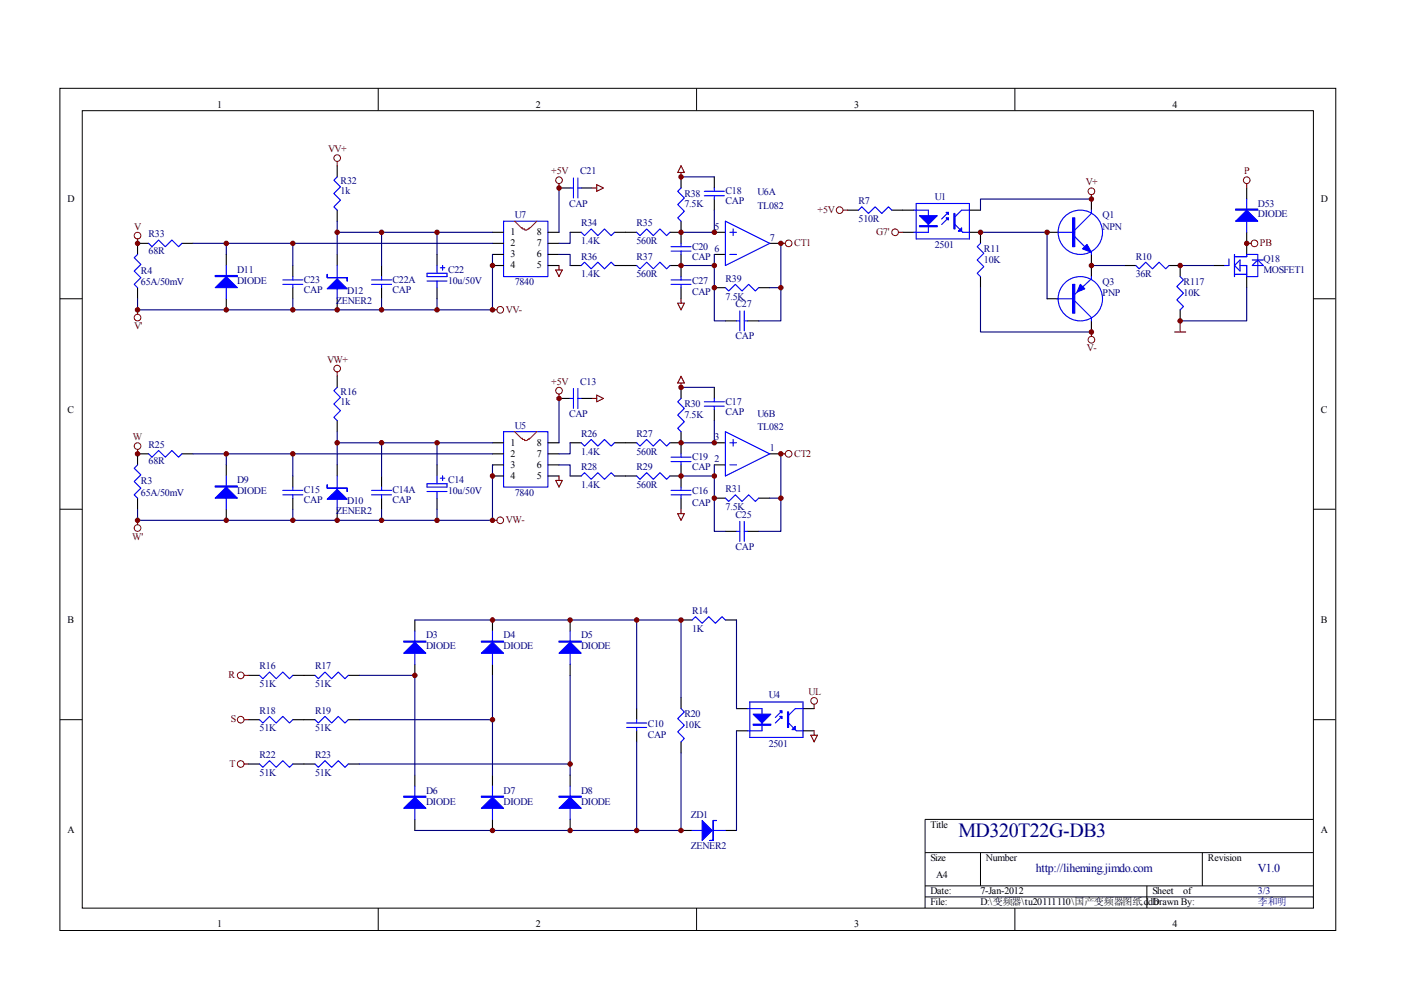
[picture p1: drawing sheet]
<svg xmlns="http://www.w3.org/2000/svg" width="297mm" height="210mm" viewBox="0 0 297 210" stroke-linecap="round" stroke-linejoin="round" font-family="sans-serif">
<g fill="none" stroke="#000" stroke-width=".21">
<path d="M12.7 18.7h270.5v178.6h-270.5zM80.2 18.7v4.7M147.7 18.7v4.7M215.2 18.7v4.7M17.4 23.5h261.1v169h-261.1zM12.7 63.3h4.7M278.4 63.3h4.7M12.7 108h4.7M278.4 108h4.7M12.7 152.6h4.7M278.4 152.6h4.7M278.4 173.7h-82.3v18.8"/>
<path d="M80.2 192.5v4.7M147.7 192.5v4.7M196.1 180.8h82.3M196.1 187.8h82.3M196.1 190.2h82.3M207.9 180.8v7M215.2 192.5v4.7M243.2 187.8v4.7M254.9 180.8v7"/>
</g>
<g fill="none" stroke="#00f" stroke-width=".23">
<path d="M71.5 37.5l-.7 .7 1.4 1.4-1.4 1.4 1.4 1.4-1.4 1.5 .7 .7M120.9 39.9h.7M121.6 37.7v4.3M122.5 39.9h.7M122.5 37.7v4.3M144.4 39.9l-.7 .7 1.4 1.4-1.4 1.4 1.4 1.4-1.4 1.4 .7 .7M151.4 39.9v.7M29.2 53.9l-.7 .8 1.4 1.4-1.4 1.4 1.4 1.4-1.4 1.4 .7 .7M31.5 51.6l.7 .7 1.4-1.4 1.4 1.4 1.4-1.4 1.5 1.4 .7-.7M48 56.3v7M60 59.3h4.2M62.1 58.6v.7"/>
<path d="M71.5 56.3v7M78.8 59.3h4.2M80.9 58.6v.7M90.5 57.9h4.3v.7h-4.3zM90.5 59.6h4.3M92.7 56.3v1.6M92.7 59.6v1.4M93.4 56.8h.9M93.8 56.3v.9M106.8 46.9h9.4v11.7h-9.4zM123.2 49.3l.7 .7 1.4-1.5 1.5 1.5 1.4-1.5 1.4 1.5 .7-.7M123.2 56.3l.7-.7 1.4 1.4 1.5-1.4 1.4 1.4 1.4-1.4 .7 .7"/>
<path d="M135 49.3l.7 .7 1.4-1.5 1.4 1.5 1.4-1.5 1.4 1.5 .7-.7M135 56.3l.7 .7 1.4-1.4 1.4 1.4 1.4-1.4 1.4 1.4 .7-.7M142.3 59.3h4.2M142.3 52.3h4.2M142.3 53.2h4.2M144.4 51.6v.7M144.4 53.2v.7M144.4 58.6v.7M149.3 40.6h4.3M149.3 41.5h4.3M151.4 41.5v.7M153.8 46.9l9.4 4.7-9.4 4.7z"/>
<path d="M154.7 53.9h1.5M154.7 49.3h1.5M155.4 48.5v1.5M182 44.6l.7-.7 1.4 1.4 1.4-1.4 1.5 1.4 1.4-1.4 .7 .7M193.8 44.6h3v4.7h-3M194.2 43.1h11.3v7.6h-11.3zM201.1 46.2l-1.4 1.4M201.1 45l-1.4 1.4M202.5 47.6l1.6 1.7h1.4M205.5 44.6h-1.6l-1.4 1.4M207.9 51.6l-.7 .7 1.4 1.4-1.4 1.4 1.4 1.4-1.4 1.4 .7 .7M224.3 49.3h3.6"/>
<path d="M227.9 50.2l2.1 2.1M231.4 44.6v.7l-3.5 3.5M231.4 58.6v.5l-3.5 3.3M231.4 53.5v.4M240.8 56.3l.7 .7 1.4-1.4 1.4 1.4 1.4-1.4 1.5 1.4 .7-.7M250.2 58.6l.7 .7-1.4 1.5 1.4 1.4-1.4 1.4 1.4 1.4-.7 .7M260.6 54.9v1.4h-1M261.7 54.4h2.6v-.5h2.4v4.7h-2.4v-2.3h-1.4M261.7 53.9v4.7M261.7 58.2h2.6M261.7 56.3l1.2-1.2v2.4zM264.3 42.2v7.1"/>
<path d="M265.5 56.3l1.2-1.2 1.2 1.2zM265.5 55.1h2.4M60 60.3h4.2M62.1 60.3v.7M78.8 60.3h4.2M80.9 60.3v.7M142.3 60.3h4.2M144.4 60.3v.7M153.8 61l.7 .7 1.4-1.4 1.4 1.4 1.4-1.4 1.4 1.4 .8-.7M156.2 68h.7M156.9 65.9v4.3M157.8 68h.7"/>
<path d="M157.8 65.9v4.3M224.1 63.3h3.3M227.9 63.8l3.5 3.5v.7M29.2 98.6l-.7 .7 1.4 1.4-1.4 1.4 1.4 1.4-1.4 1.4 .7 .7M31.5 96.2l.7 .7 1.4-1.4 1.4 1.4 1.4-1.4 1.5 1.4 .7-.7M71.5 82.1l-.7 .7 1.4 1.4-1.4 1.5 1.4 1.4-1.4 1.4 .7 .7M106.8 91.5h9.4v11.8h-9.4zM120.9 84.5h.7M121.6 82.4v4.2M122.5 82.4v4.2M122.5 84.5h.7M123.2 93.9l.7 .7 1.4-1.4 1.5 1.4 1.4-1.4 1.4 1.4 .7-.7"/>
<path d="M135 93.9l.7 .7 1.4-1.4 1.4 1.4 1.4-1.4 1.4 1.4 .7-.7M142.3 96.9h4.2M142.3 97.9h4.2M144.4 84.5l-.7 .7 1.4 1.4-1.4 1.4 1.4 1.4-1.4 1.4 .7 .7M144.4 96.2v.7M144.4 97.9v.7M149.3 85.2h4.3M149.3 86.1h4.3M151.4 84.5v.7M151.4 86.1v.7M153.8 91.5l9.4 4.7-9.4 4.7zM154.7 98.6h1.5"/>
<path d="M154.7 93.9h1.5M155.4 93.2v1.4M48 100.9v7.1M60 104h4.2M60 104.9h4.2M62.1 103.3v.7M62.1 104.9v.7M71.5 100.9v7.1M78.8 104h4.2M78.8 104.9h4.2M80.9 103.3v.7M80.9 104.9v.7"/>
<path d="M90.5 102.6h4.3v.7h-4.3zM90.5 104.2h4.3M92.7 100.9v1.7M92.7 104.2v1.4M93.4 101.4h.9M93.8 100.9v1M123.2 100.9l.7-.7 1.4 1.4 1.5-1.4 1.4 1.4 1.4-1.4 .7 .7M135 100.9l.7 .7 1.4-1.4 1.4 1.4 1.4-1.4 1.4 1.4 .7-.7M142.3 104h4.2M142.3 104.9h4.2M144.4 103.3v.7M144.4 104.9v.7"/>
<path d="M153.8 105.6l.7 .7 1.4-1.4 1.4 1.4 1.4-1.4 1.4 1.4 .8-.7M156.2 112.7h.7M156.9 110.6v4.2M157.8 110.6v4.2M157.8 112.7h.7M88 133.8v7.1M104.4 133.8v7.1M120.9 133.8v7.1M146.7 131.5l.7-.7 1.5 1.4 1.4-1.4 1.4 1.4 1.4-1.4 .7 .7M55 143.2l.7 .7 1.4-1.4 1.5 1.4 1.4-1.4 1.4 1.4 .7-.7M55 152.6l.7 .7 1.4-1.4 1.5 1.4 1.4-1.4 1.4 1.4 .7-.7M66.8 143.2l.7 .7 1.4-1.4 1.4 1.4 1.4-1.4 1.4 1.4 .7-.7"/>
<path d="M66.8 152.6l.7 .7 1.4-1.4 1.4 1.4 1.4-1.4 1.4 1.4 .7-.7M132.9 153.3h4.2M132.9 154.2h4.2M135 152.6v.7M135 154.2v.7M144.4 150.2l.7 .7-1.4 1.5 1.4 1.4-1.4 1.4 1.4 1.4-.7 .7M158.5 150.2h3.1v4.7h-3.1M159 148.8h11.3v7.6h-11.3zM165.8 151.9l-1.4 1.4M165.8 150.7l-1.4 1.4M167.2 153.3l1.6 1.6h1.5M170.3 150.2h-1.7l-1.4 1.5"/>
<path d="M55 162l.7 .7 1.4-1.4 1.5 1.4 1.4-1.4 1.4 1.4 .7-.7M66.8 162l.7 .7 1.4-1.4 1.4 1.4 1.4-1.4 1.4 1.4 .7-.7M88 166.7v7M104.4 166.7v7M120.9 166.7v7M146.7 176.1h7.1"/>
<circle cx="229.1" cy="49.3" r="4.7"/>
<circle cx="229.1" cy="63.3" r="4.7"/>
</g>
<g fill="none" stroke="#000" stroke-width=".23">
<path d="M71.5 35.2v2.3M118.5 39.9h2.4M123.2 39.9h2.4M144.4 37.5v2.4M151.4 37.5v2.4M264.3 39.9v2.3M31.5 51.6h-2.3v2.3M38.6 51.6h2.3M48 53.9v2.4M62.1 56.3v2.3M71.5 44.6v2.3M71.5 53.9v2.4"/>
<path d="M80.9 56.3v2.3M92.7 53.9v2.4M104.4 49.3h2.4M104.4 51.6h2.4M104.4 53.9h2.4M104.4 56.3h2.4M116.2 49.3h2.3M116.2 51.6h2.3M116.2 53.9h2.3M116.2 56.3h2.3M120.9 49.3h2.3M120.9 56.3h2.3"/>
<path d="M130.3 49.3h4.7M130.3 56.3h4.7M142 49.3h2.4M142 56.3h2.4M144.4 46.9v4.7M144.4 53.9v4.7M151.4 49.3h2.4M151.4 53.9h2.4M151.4 42.2v2.4M163.2 51.6h2.4M179.7 44.6h2.3M189.1 44.6h4.7"/>
<path d="M191.4 49.3h2.4M205.5 49.3h2.4v2.3M205.5 44.6h2.4M207.9 58.6v2.4M222 49.3h2.3M231.4 42.2v2.4M231.4 53.9v4.7M238.5 56.3h2.3M247.9 56.3h2.3v2.3M257.3 56.3h2.3M264.3 49.3v4.6M264.3 58.6v2.4"/>
<path d="M29.2 61v2.3M48 63.3v2.4M62.1 61v2.3M71.5 63.3v2.4M71.5 79.8v2.3M80.9 61v2.3M92.7 61v2.3M144.4 61v2.3M151.4 61h2.4M153.8 68h2.4M158.5 68h2.4M160.9 61h2.3"/>
<path d="M222 63.3h2.3M231.4 68v2.4M250.2 65.7v2.3M31.5 96.2h-2.3v2.4M38.6 96.2h2.3M48 98.6v2.3M71.5 89.2v2.3M71.5 98.6v2.3M92.7 98.6v2.3M104.4 93.9h2.4M104.4 96.2h2.4M104.4 98.6h2.4"/>
<path d="M116.2 93.9h2.3M116.2 96.2h2.3M116.2 98.6h2.3M118.5 84.5h2.4M120.9 93.9h2.3M123.2 84.5h2.4M130.3 93.9h4.7M142 93.9h2.4M144.4 82.1v2.4M144.4 91.5v4.7M144.4 98.6v4.7M151.4 82.1v2.4"/>
<path d="M151.4 86.8v2.4M151.4 93.9h2.4M151.4 98.6h2.4M163.2 96.2h2.4M29.2 105.6v2.4M48 108v2.3M62.1 100.9v2.4M62.1 105.6v2.4M71.5 108v2.3M80.9 100.9v2.4M80.9 105.6v2.4M92.7 105.6v2.4"/>
<path d="M104.4 100.9h2.4M116.2 100.9h2.3M120.9 100.9h2.3M130.3 100.9h4.7M142 100.9h2.4M144.4 105.6v2.4M151.4 105.6h2.4M153.8 112.7h2.4M158.5 112.7h2.4M160.9 105.6h2.3M88 131.5v2.3M104.4 131.5v2.3"/>
<path d="M120.9 131.5v2.3M144.4 131.5h2.3M153.8 131.5h2.4M52.7 143.2h2.3M52.7 152.6h2.3M62.1 143.2h4.7M62.1 152.6h4.7M73.8 143.2h2.4M73.8 152.6h2.4M88 140.9v2.3M104.4 140.9v2.3M120.9 140.9v2.3"/>
<path d="M135 150.2v2.4M135 154.9v2.4M144.4 147.9v2.3M144.4 157.3v2.3M156.2 150.2h2.3M156.2 154.9h2.3M170.3 150.2h2.3M170.3 154.9h2.3M52.7 162h2.3M62.1 162h4.7M73.8 162h2.4M88 164.3v2.4"/>
<path d="M88 173.7v2.4M104.4 164.3v2.4M104.4 173.7v2.4M120.9 164.3v2.4M120.9 173.7v2.4M144.4 176.1h2.3M153.8 176.1h2.4"/>
</g>
<path d="M109.1 46.9l1.4 1.4h.3v.2h.4v.3h.5l.5-.3v-.2h.2l1.4-1.4M109.1 91.5l1.4 1.4h.3v.3h.4v.2h.5l.5-.2v-.3h.2l1.4-1.4" fill="none" stroke="#f00" stroke-width=".23"/>
<g fill="#00f" stroke="#00f" stroke-width=".23">
<path d="M69.4 61.2l2.1-2.1 2.1 2.1z"/>
<path d="M69.4 105.9l2.1-2.2 2.1 2.2z"/>
<path d="M48 58.6l2.3 2.4h-4.7z"/>
<path d="M48 103.3l2.3 2.3h-4.7z"/>
<path d="M229.5 52.8l1-1 .9 1.7z"/>
<path d="M229 60.3l1 .9-1.7 .7z"/>
<path d="M195 45.7h3.7l-1.9 1.9z"/>
<path d="M200.6 45h.5v.5z"/>
<path d="M200.6 46.2h.5v.5z"/>
<path d="M203.9 48.3v.7h-.7z"/>
<path d="M262 46.9l2.3-2.3 2.4 2.3z"/>
<path d="M85.6 138.5l2.4-2.3 2.3 2.3z"/>
<path d="M102.1 138.5l2.3-2.3 2.4 2.3z"/>
<path d="M118.5 138.5l2.4-2.3 2.3 2.3z"/>
<path d="M85.6 171.4l2.4-2.4 2.3 2.4z"/>
<path d="M102.1 171.4l2.3-2.4 2.4 2.4z"/>
<path d="M118.5 171.4l2.4-2.4 2.3 2.4z"/>
<path d="M159.7 151.4h3.7l-1.8 1.9z"/>
<path d="M165.3 150.7h.5v.5z"/>
<path d="M165.3 151.9h.5v.5z"/>
<path d="M168.6 154v.7h-.7z"/>
<path d="M148.9 174l2.1 2.1-2.1 2.1z"/>
<path d="M69.4 58.2v.7h4.2v.7v-.7h-4.2z" fill-rule="evenodd"/>
<path d="M69.4 102.8v.7h4.2v.7v-.7h-4.2z" fill-rule="evenodd"/>
<path d="M45.6 58.4h4.7v.2h-4.7z" fill-rule="evenodd"/>
<path d="M45.6 103h4.7v.3h-4.7z" fill-rule="evenodd"/>
<path d="M227.4 46.2h.5v6.1h-.5z" fill-rule="evenodd"/>
<path d="M227.4 60.3h.5v6.1h-.5z" fill-rule="evenodd"/>
<path d="M195 47.8h3.7v.3h-3.7z" fill-rule="evenodd"/>
<path d="M202.2 45.3h.3v3.2h-.3z" fill-rule="evenodd"/>
<path d="M262 44.3h4.7v.3h-4.7z" fill-rule="evenodd"/>
<path d="M85.6 135.9h4.7v.3h-4.7z" fill-rule="evenodd"/>
<path d="M102.1 135.9h4.7v.3h-4.7z" fill-rule="evenodd"/>
<path d="M118.5 135.9h4.7v.3h-4.7z" fill-rule="evenodd"/>
<path d="M85.6 168.8h4.7v.2h-4.7z" fill-rule="evenodd"/>
<path d="M102.1 168.8h4.7v.2h-4.7z" fill-rule="evenodd"/>
<path d="M118.5 168.8h4.7v.2h-4.7z" fill-rule="evenodd"/>
<path d="M159.7 153.5h3.7v.3h-3.7z" fill-rule="evenodd"/>
<path d="M167 150.9h.2v3.3h-.2z" fill-rule="evenodd"/>
<path d="M151.2 174v4.2h-.7h.7v-4.2h.7z" fill-rule="evenodd"/>
</g>
<g fill="none" stroke="#000080" stroke-width=".23">
<path d="M118.5 39.9v9.4M144.4 37.5h7M40.9 51.6h21.2M48 51.6v2.3M71.5 46.9v2.4h32.9M71.5 49.3v4.6M80.9 49.3v7M92.7 49.3v4.6M104.4 53.9v11.8h-75.2v-2.4M104.4 51.6h-42.3v4.7M118.5 53.9h2.4v2.4M120.9 49.3v2.3h-2.4"/>
<path d="M144.4 56.3h7M151.4 44.6v4.7h-7M151.4 53.9v14.1h2.4M165.6 51.6v9.4h-2.4M207.9 49.3h14.1v14M231.4 42.2h-23.5v2.4M231.4 56.3h7.1M250.2 56.3h7.1M62.1 63.3v2.4M80.9 63.3v2.4M92.7 63.3v2.4M165.6 61v7h-4.7"/>
<path d="M207.9 61v9.4h23.5M264.3 61v7h-14.1M40.9 96.2h21.2M48 96.2v2.4M71.5 91.5v2.4h32.9M71.5 93.9v4.7M80.9 93.9v7M92.7 93.9v4.7M104.4 98.6v11.7h-75.2v-2.3M104.4 96.2h-42.3v4.7M118.5 98.6h2.4v2.3M118.5 84.5v9.4"/>
<path d="M120.9 93.9v2.3h-2.4M144.4 82.1h7M151.4 89.2v4.7h-7M151.4 98.6v14.1h2.4M165.6 96.2v9.4h-2.4M62.1 108v2.3M80.9 108v2.3M92.7 108v2.3M144.4 100.9h7M165.6 105.6v7.1h-4.7M88 131.5h56.4v16.4M135 131.5v18.7"/>
<path d="M156.2 131.5v18.7M76.2 143.2h11.8v21.1M76.2 152.6h28.2M104.4 143.2v21.1M120.9 143.2v21.1M135 157.3v18.8M144.4 159.6v16.5h-56.4M156.2 154.9v21.2M76.2 162h44.7"/>
</g>
<g fill="none" stroke="#800000" stroke-width=".21">
<circle cx="71.5" cy="33.5" r=".7"/>
<circle cx="118.5" cy="38.2" r=".71"/>
<circle cx="264.3" cy="38.2" r=".71"/>
<circle cx="29.2" cy="50" r=".71"/>
<circle cx="167.2" cy="51.6" r=".71"/>
<circle cx="178" cy="44.6" r=".71"/>
<circle cx="189.8" cy="49.2" r=".71"/>
<circle cx="231.4" cy="40.6" r=".71"/>
<circle cx="266" cy="51.6" r=".71"/>
<circle cx="29.2" cy="67.3" r=".71"/>
<circle cx="71.5" cy="78.1" r=".7"/>
<circle cx="106.1" cy="65.7" r=".71"/>
<circle cx="231.4" cy="72" r=".71"/>
<circle cx="29.2" cy="94.6" r=".71"/>
<circle cx="118.5" cy="82.8" r=".71"/>
<circle cx="167.2" cy="96.2" r=".71"/>
<circle cx="29.2" cy="112" r=".71"/>
<circle cx="106.1" cy="110.3" r=".71"/>
<circle cx="51" cy="143.2" r=".71"/>
<circle cx="51" cy="152.6" r=".71"/>
<circle cx="172.6" cy="148.6" r=".71"/>
<circle cx="51" cy="162" r=".71"/>
</g>
<g fill="none" stroke="#800000" stroke-width=".23">
<path d="M71.5 34.2v1M118.5 38.9v1M125.6 39.9h.9M126.5 39.2l1.4 .7-1.4 .7zM144.4 36.6v.9M144.4 35.2l.7 1.4h-1.4zM264.3 38.9v1M29.2 50.7v.9M117.8 57.2h1.4l-.7 1.4zM118.5 56.3v.9M165.6 51.6h.9M178.7 44.6h1"/>
<path d="M190.5 49.3h.9M231.4 41.3v.9M264.3 51.6h1M29.2 65.7v.9M71.5 78.8v1M104.4 65.7h1M143.7 64.3h1.4l-.7 1.4zM144.4 63.3v1M144.4 79.8l.7 1.4h-1.4zM231.4 70.4v.9M249 70.4h2.4M250.2 68v2.4"/>
<path d="M29.2 95.3v.9M118.5 83.5v1M125.6 84.5h.9M126.5 83.8l1.4 .7-1.4 .7zM144.4 81.2v.9M165.6 96.2h.9M29.2 110.3v1M104.4 110.3h1M117.8 101.9h1.4l-.7 1.4zM118.5 100.9v1M143.7 108.9h1.4l-.7 1.4zM144.4 108v.9"/>
<path d="M51.7 143.2h1M51.7 152.6h1M171.9 155.9h1.4l-.7 1.4zM172.6 149.3v.9M172.6 154.9v1M51.7 162h1"/>
</g>
<g fill="#800000" stroke="#800000" stroke-width=".21">
<circle cx="71.5" cy="49.3" r=".47"/>
<circle cx="92.7" cy="49.3" r=".47"/>
<circle cx="80.9" cy="49.3" r=".47"/>
<circle cx="151.4" cy="49.3" r=".47"/>
<circle cx="165.6" cy="51.6" r=".47"/>
<circle cx="144.4" cy="49.2" r=".47"/>
<circle cx="144.4" cy="56.3" r=".47"/>
<circle cx="144.4" cy="37.5" r=".47"/>
<circle cx="151.4" cy="61" r=".47"/>
<circle cx="165.6" cy="61" r=".47"/>
<circle cx="151.4" cy="56.3" r=".47"/>
<circle cx="118.5" cy="39.9" r=".47"/>
<circle cx="71.5" cy="93.9" r=".47"/>
<circle cx="92.7" cy="93.9" r=".47"/>
<circle cx="80.9" cy="93.9" r=".47"/>
<circle cx="151.4" cy="93.9" r=".47"/>
<circle cx="165.6" cy="96.2" r=".47"/>
<circle cx="144.4" cy="93.9" r=".47"/>
<circle cx="144.4" cy="100.9" r=".47"/>
<circle cx="144.4" cy="82.1" r=".47"/>
<circle cx="151.4" cy="105.6" r=".47"/>
<circle cx="165.6" cy="105.6" r=".47"/>
<circle cx="151.4" cy="100.9" r=".47"/>
<circle cx="118.5" cy="84.5" r=".47"/>
<circle cx="104.4" cy="65.7" r=".47"/>
<circle cx="71.5" cy="65.7" r=".47"/>
<circle cx="62.1" cy="65.7" r=".47"/>
<circle cx="80.9" cy="65.7" r=".47"/>
<circle cx="48" cy="65.7" r=".47"/>
<circle cx="92.7" cy="65.7" r=".47"/>
<circle cx="104.4" cy="56.3" r=".47"/>
<circle cx="29.2" cy="51.6" r=".47"/>
<circle cx="29.2" cy="65.7" r=".47"/>
<circle cx="62.1" cy="51.6" r=".47"/>
<circle cx="48" cy="51.6" r=".47"/>
<circle cx="62.1" cy="96.2" r=".47"/>
<circle cx="48" cy="96.2" r=".47"/>
<circle cx="104.4" cy="110.3" r=".47"/>
<circle cx="104.4" cy="100.9" r=".47"/>
<circle cx="71.5" cy="110.3" r=".47"/>
<circle cx="62.1" cy="110.3" r=".47"/>
<circle cx="80.9" cy="110.3" r=".47"/>
<circle cx="48" cy="110.3" r=".47"/>
<circle cx="92.7" cy="110.3" r=".47"/>
<circle cx="29.2" cy="110.3" r=".47"/>
<circle cx="29.2" cy="96.2" r=".47"/>
<circle cx="222" cy="49.3" r=".47"/>
<circle cx="231.4" cy="42.2" r=".47"/>
<circle cx="231.4" cy="56.3" r=".47"/>
<circle cx="231.4" cy="70.4" r=".47"/>
<circle cx="207.9" cy="49.2" r=".47"/>
<circle cx="250.2" cy="56.3" r=".47"/>
<circle cx="250.2" cy="68" r=".47"/>
<circle cx="264.3" cy="51.6" r=".47"/>
<circle cx="104.4" cy="176.1" r=".47"/>
<circle cx="120.9" cy="176.1" r=".47"/>
<circle cx="144.4" cy="131.5" r=".47"/>
<circle cx="104.4" cy="131.5" r=".47"/>
<circle cx="120.9" cy="131.5" r=".47"/>
<circle cx="135" cy="176.1" r=".47"/>
<circle cx="144.4" cy="176.1" r=".47"/>
<circle cx="135" cy="131.5" r=".47"/>
<circle cx="88" cy="143.2" r=".47"/>
<circle cx="104.4" cy="152.6" r=".47"/>
<circle cx="120.9" cy="162" r=".47"/>
</g>
<text font-size="4.2" fill="#000080" x="203.2" y="177.4">MD320T22G-DB3</text>
<g font-size="2.5" fill="#000080">
<text x="219.6" y="184.8">http://liheming.jimdo.com</text>
<text x="266.7" y="184.8">V1.0</text>
</g>
<g font-size="2.1">
<text x="46.1" y="22.9">1</text>
<text x="113.6" y="22.9">2</text>
<text x="181.1" y="22.9">3</text>
<text x="248.6" y="22.9">4</text>
<text x="14.3" y="42.8">D</text>
<text x="280.1" y="42.8">D</text>
<text x="108.2" y="49.9">1</text>
<text x="108.2" y="52.2">2</text>
<text x="113.8" y="52.2">7</text>
<text x="113.8" y="49.9">8</text>
<text x="108.2" y="54.5">3</text>
<text x="108.2" y="56.9">4</text>
<text x="113.8" y="56.9">5</text>
<text x="113.8" y="54.5">6</text>
<text x="14.3" y="87.5">C</text>
<text x="280.1" y="87.5">C</text>
<text x="108.2" y="94.5">1</text>
<text x="113.8" y="94.5">8</text>
<text x="108.2" y="96.9">2</text>
<text x="108.2" y="99.2">3</text>
<text x="108.2" y="101.5">4</text>
<text x="113.8" y="101.5">5</text>
<text x="113.8" y="99.2">6</text>
<text x="113.8" y="96.9">7</text>
<text x="14.3" y="132.1">B</text>
<text x="280.1" y="132.1">B</text>
<text x="14.3" y="176.7">A</text>
<text x="197.3" y="175.5">Title</text>
<text x="280.1" y="176.7">A</text>
<text x="197.3" y="182.6">Size</text>
<text x="209" y="182.6">Number</text>
<text x="256.1" y="182.6">Revision</text>
<text x="197.3" y="189.6">Date:</text>
<text x="197.3" y="192">File:</text>
<text x="198.5" y="186.1">A4</text>
<text x="207.9" y="189.6">7-Jan-2012</text>
<text x="207.9" y="192">D:\变频器\tu20111110\国产变频器图纸.ddb</text>
<text x="244.3" y="189.6">Sheet</text>
<text x="244.3" y="192">Drawn By:</text>
<text x="250.9" y="189.6">of</text>
<text x="46.1" y="196.6">1</text>
<text x="113.6" y="196.6">2</text>
<text x="181.1" y="196.6">3</text>
<text x="248.6" y="196.6">4</text>
</g>
<g font-size="2.1" fill="#800000">
<text x="69.6" y="32.3">VV+</text>
<text x="116.8" y="36.9">+5V</text>
<text x="230.2" y="39.3">V+</text>
<text x="263.8" y="36.9">P</text>
<text x="173.3" y="45.1">+5V</text>
<text x="28.4" y="48.7">V</text>
<text x="168.4" y="52.2">CT1</text>
<text x="185.8" y="49.9">G7'</text>
<text x="267.1" y="52.2">PB</text>
<text x="28.4" y="69.8">V'</text>
<text x="107.3" y="66.3">VV-</text>
<text x="69.3" y="76.9">VW+</text>
<text x="230.5" y="74.5">V-</text>
<text x="116.8" y="81.5">+5V</text>
<text x="28.2" y="93.3">W</text>
<text x="168.4" y="96.9">CT2</text>
<text x="107.3" y="110.9">VW-</text>
<text x="28" y="114.5">W'</text>
<text x="48.4" y="143.8">R</text>
<text x="171.4" y="147.3">UL</text>
<text x="48.9" y="153.2">S</text>
<text x="48.7" y="162.6">T</text>
</g>
<g font-size="2.1" fill="#000080">
<text x="72.2" y="39">R32</text>
<text x="72.2" y="41.2">1k</text>
<text x="123" y="36.9">C21</text>
<text x="145.1" y="41.7">R38</text>
<text x="153.8" y="41.2">C18</text>
<text x="160.6" y="41.4">U6A</text>
<text x="109.1" y="46.3">U7</text>
<text x="120.6" y="43.8">CAP</text>
<text x="145.1" y="44">7.5K</text>
<text x="153.8" y="43.3">CAP</text>
<text x="160.6" y="44.2">TL082</text>
<text x="182" y="43.3">R7</text>
<text x="182" y="47">510R</text>
<text x="198.2" y="42.3">U1</text>
<text x="233.8" y="46.3">Q1</text>
<text x="266.7" y="43.8">D53</text>
<text x="266.7" y="46.1">DIODE</text>
<text x="31.5" y="50.3">R33</text>
<text x="31.5" y="53.9">68R</text>
<text x="123.2" y="48">R34</text>
<text x="123.2" y="51.7">1.4K</text>
<text x="135" y="48">R35</text>
<text x="135" y="51.7">560R</text>
<text x="146.7" y="52.9">C20</text>
<text x="151.5" y="48.7">5</text>
<text x="151.5" y="53.4">6</text>
<text x="163.2" y="51.1">7</text>
<text x="198.2" y="52.7">2501</text>
<text x="208.6" y="53.4">R11</text>
<text x="233.8" y="48.7">NPN</text>
<text x="29.9" y="58.1">R4</text>
<text x="50.3" y="57.8">D11</text>
<text x="64.4" y="60">C23</text>
<text x="83.2" y="60">C22A</text>
<text x="95" y="57.8">C22</text>
<text x="123.2" y="55">R36</text>
<text x="123.2" y="58.8">1.4K</text>
<text x="135" y="55">R37</text>
<text x="135" y="58.8">560R</text>
<text x="146.7" y="55">CAP</text>
<text x="153.8" y="59.7">R39</text>
<text x="208.6" y="55.7">10K</text>
<text x="240.8" y="55">R10</text>
<text x="240.8" y="58.8">36R</text>
<text x="267.9" y="55.5">Q18</text>
<text x="267.9" y="57.8">MOSFET1</text>
<text x="29.9" y="60.5">65A/50mV</text>
<text x="50.3" y="60.2">DIODE</text>
<text x="64.4" y="62.1">CAP</text>
<text x="71.3" y="64.4">ZENER2</text>
<text x="73.6" y="62.3">D12</text>
<text x="83.2" y="62.1">CAP</text>
<text x="95" y="60.2">10u/50V</text>
<text x="109.1" y="60.5">7840</text>
<text x="146.7" y="60.2">C27</text>
<text x="146.7" y="62.5">CAP</text>
<text x="153.8" y="63.5">7.5K</text>
<text x="156" y="65.1">C27</text>
<text x="233.8" y="60.5">Q3</text>
<text x="233.8" y="62.8">PNP</text>
<text x="251" y="60.5">R117</text>
<text x="251" y="62.8">10K</text>
<text x="156" y="71.9">CAP</text>
<text x="72.2" y="83.7">R16</text>
<text x="123" y="81.5">C13</text>
<text x="72.2" y="85.8">1k</text>
<text x="120.6" y="88.4">CAP</text>
<text x="145.1" y="86.3">R30</text>
<text x="145.1" y="88.6">7.5K</text>
<text x="153.8" y="85.8">C17</text>
<text x="153.8" y="87.9">CAP</text>
<text x="160.6" y="88.4">U6B</text>
<text x="31.5" y="94.9">R25</text>
<text x="109.1" y="90.9">U5</text>
<text x="123.2" y="92.6">R26</text>
<text x="135" y="92.6">R27</text>
<text x="151.5" y="93.3">3</text>
<text x="160.6" y="91.2">TL082</text>
<text x="163.2" y="95.7">1</text>
<text x="31.5" y="98.5">68R</text>
<text x="123.2" y="96.4">1.4K</text>
<text x="123.2" y="99.7">R28</text>
<text x="135" y="96.4">560R</text>
<text x="135" y="99.7">R29</text>
<text x="146.7" y="97.6">C19</text>
<text x="146.7" y="99.7">CAP</text>
<text x="151.5" y="98">2</text>
<text x="29.9" y="102.7">R3</text>
<text x="29.9" y="105.1">65A/50mV</text>
<text x="50.3" y="102.5">D9</text>
<text x="50.3" y="104.8">DIODE</text>
<text x="64.4" y="104.6">C15</text>
<text x="64.4" y="106.7">CAP</text>
<text x="73.6" y="106.9">D10</text>
<text x="83.2" y="104.6">C14A</text>
<text x="83.2" y="106.7">CAP</text>
<text x="95" y="102.5">C14</text>
<text x="95" y="104.8">10u/50V</text>
<text x="109.1" y="105.1">7840</text>
<text x="123.2" y="103.4">1.4K</text>
<text x="135" y="103.4">560R</text>
<text x="146.7" y="104.8">C16</text>
<text x="146.7" y="107.2">CAP</text>
<text x="153.8" y="104.3">R31</text>
<text x="71.3" y="109.1">ZENER2</text>
<text x="153.8" y="108.1">7.5K</text>
<text x="156" y="109.7">C25</text>
<text x="156" y="116.6">CAP</text>
<text x="146.7" y="130.1">R14</text>
<text x="90.3" y="135.3">D3</text>
<text x="90.3" y="137.7">DIODE</text>
<text x="106.8" y="135.3">D4</text>
<text x="106.8" y="137.7">DIODE</text>
<text x="123.2" y="135.3">D5</text>
<text x="123.2" y="137.7">DIODE</text>
<text x="146.7" y="134">1K</text>
<text x="55" y="141.9">R16</text>
<text x="66.8" y="141.9">R17</text>
<text x="55" y="145.7">51K</text>
<text x="66.8" y="145.7">51K</text>
<text x="163" y="148">U4</text>
<text x="55" y="151.3">R18</text>
<text x="55" y="155">51K</text>
<text x="66.8" y="151.3">R19</text>
<text x="66.8" y="155">51K</text>
<text x="137.3" y="154.1">C10</text>
<text x="145.1" y="152">R20</text>
<text x="145.1" y="154.4">10K</text>
<text x="55" y="160.7">R22</text>
<text x="66.8" y="160.7">R23</text>
<text x="137.3" y="156.5">CAP</text>
<text x="163" y="158.3">2501</text>
<text x="55" y="164.4">51K</text>
<text x="66.8" y="164.4">51K</text>
<text x="90.3" y="168.2">D6</text>
<text x="90.3" y="170.6">DIODE</text>
<text x="106.8" y="168.2">D7</text>
<text x="106.8" y="170.6">DIODE</text>
<text x="123.2" y="168.2">D8</text>
<text x="123.2" y="170.6">DIODE</text>
<text x="146.5" y="173.4">ZD1</text>
<text x="146.5" y="180">ZENER2</text>
<text x="266.7" y="192">李和明</text>
<text x="266.7" y="189.6">3/3</text>
</g>
</svg>
